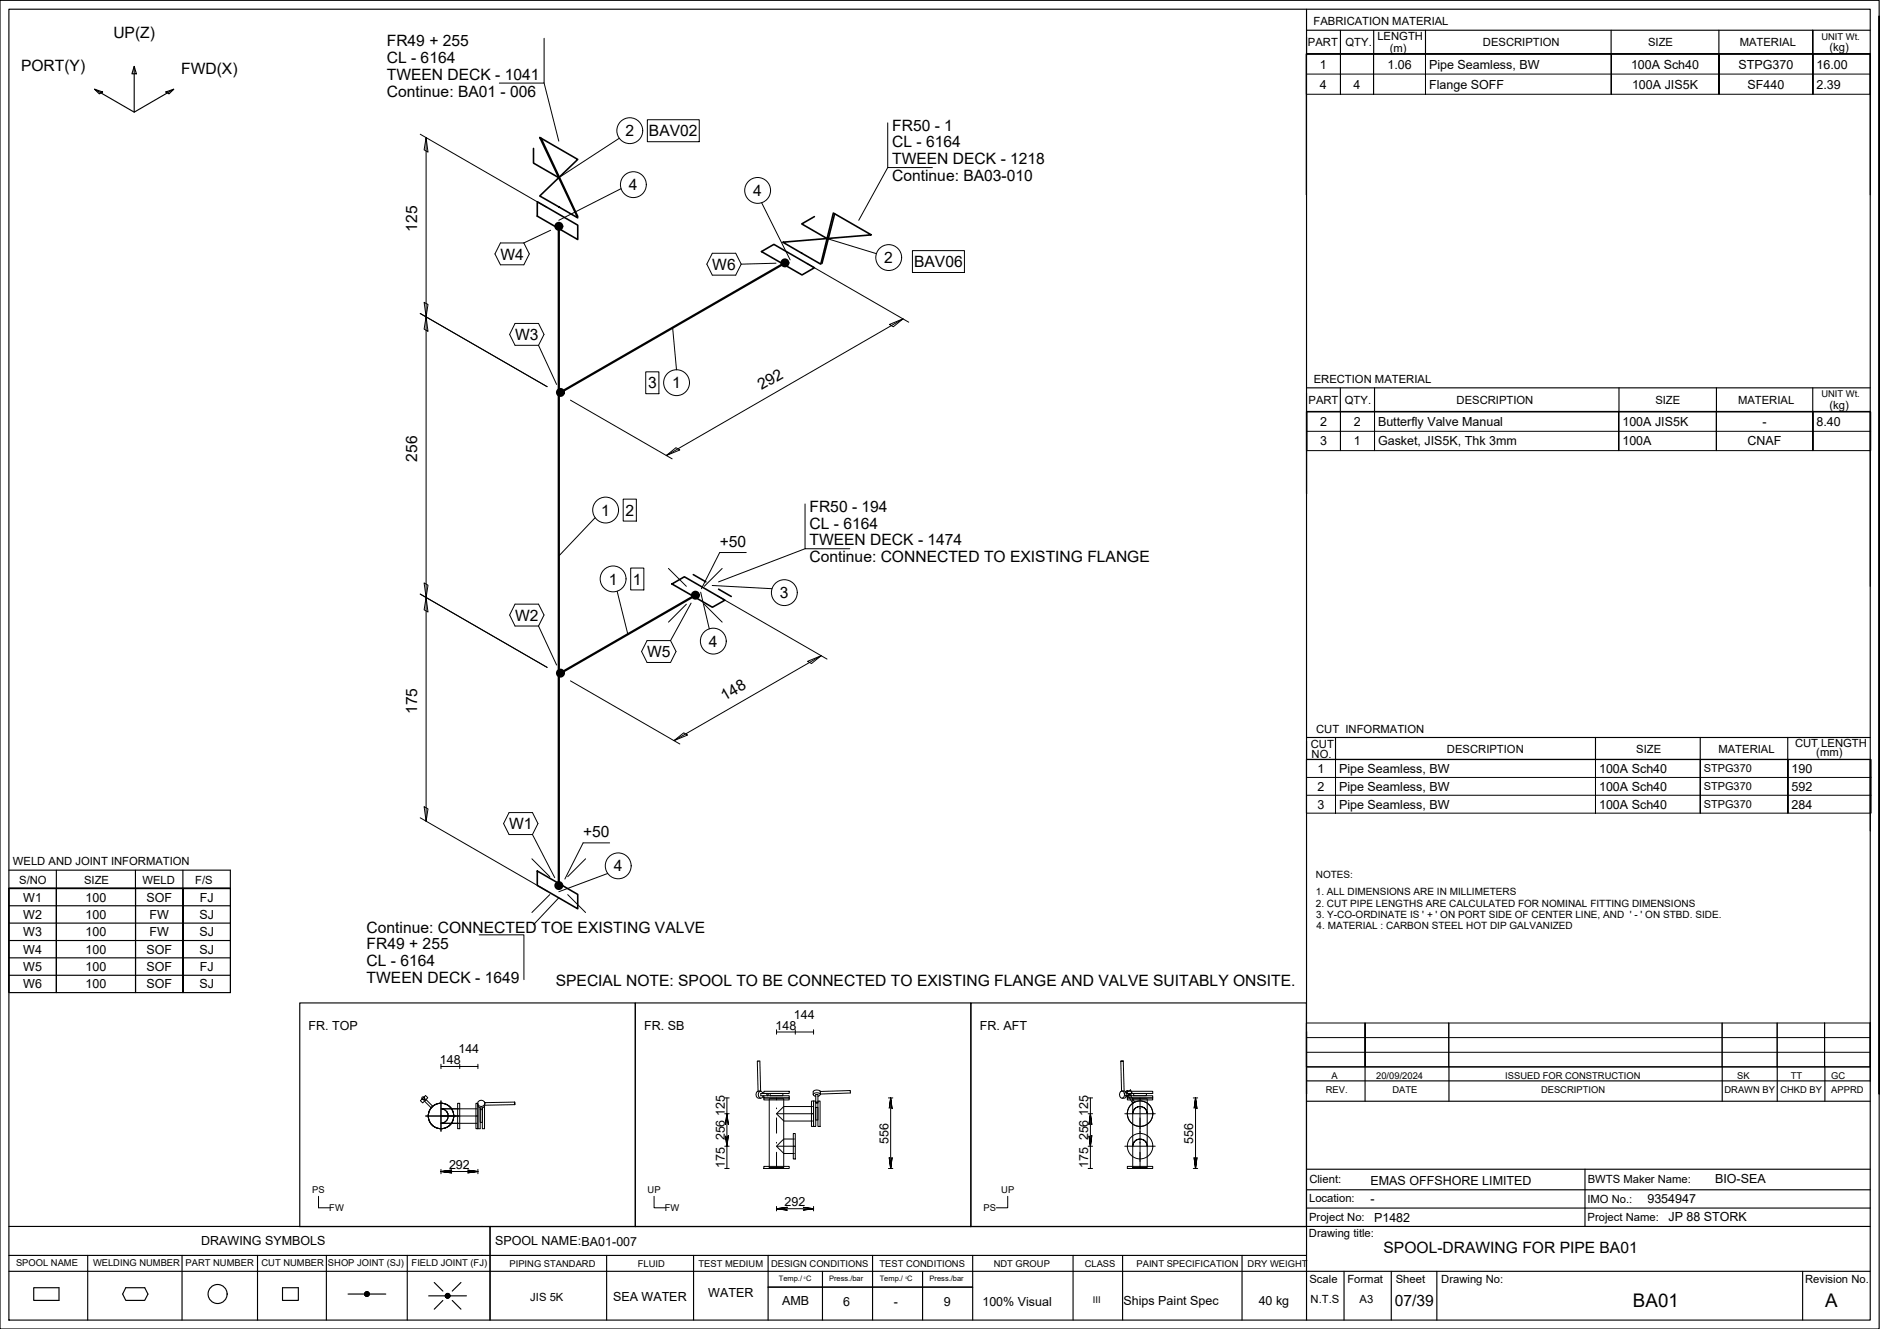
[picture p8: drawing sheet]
<svg xmlns="http://www.w3.org/2000/svg" width="420mm" height="297mm" viewBox="0 0 420 297" stroke-linecap="round" stroke-linejoin="round" font-family="sans-serif">
<g fill="none" stroke="#000" stroke-width=".22">
<path d="M121.6 8.6v10h-10M121.6 18.6l3.3 12.9M292 12.1h126v9h-126zM292 16.6h126M292 12.1v9M299.6 12.1v9v-9M307 12.1v9v-9M318.6 12.1v9v-9M360.1 12.1v9v-9M384.2 12.1v9v-9M405.2 12.1v9v-9M418 12.1v9"/>
<path d="M93.9 30l28.4 16.4M95.2 30.8l.5 3.2-.9-.5zM95.2 30.8v152.7M138.4 30.9l-13.5 8.8M144.7 26.8h11.6v4.9h-11.6zM198.4 27.5v10h10M198.4 37.5l-6.5 11.7M111.8 54.3h5.3l1.2 2.5-1.2 2.4h-5.3l-1.2-2.4zM123.1 51.5l-6 2.8M138.8 42.2l-13.9 7M159.2 56.6h5.2l1.3 2.4-1.3 2.5h-5.2l-1.2-2.5zM170.2 45.3l6.4 12.8"/>
<path d="M173.4 58.8l-7.7 .2M180.4 58.9l22.7 13.1M184.8 53.3l11.1 3.4M203.9 56h11.6v4.9h-11.6zM93.9 70.1l28.4 16.3M94.8 67.6l.9 .5-.5 2.7zM95.2 70.8l.5 3.3-.9-.5zM115.1 72.3h5.3l1.2 2.4-1.2 2.5h-5.3l-1.2-2.5zM120.4 77.2l4 8.7M150.3 73.2l.9 9.5M198.8 72.5l3-1.2-2.2 1.7zM201.8 71.3l-52.9 30.5"/>
<path d="M127.5 89.4l22.7 13.2M144.3 83.1h3v4.9h-3zM292 92.1h126.1v8.6h-126.1zM292 96.4h126.1M292.1 92.1v8.6M299.6 92.1v8.6v-8.6M307.2 92.1v8.6v-8.6M361.8 92.1v8.6v-8.6M383.6 92.1v8.6v-8.6M405.2 92.1v8.6v-8.6M418 92.1v8.6M133 115.7l-8.1 8.6"/>
<path d="M139.3 111.6h2.9v4.9h-2.9zM148.9 101.8l2.2-1.7 .8 .5zM179.9 112.6v10h10M93.9 132.8l28.4 16.4M94.8 130.3l.9 .5-.5 2.7zM95.2 133.5l.5 3.3-.9-.5zM115.1 135h5.3l1.2 2.5-1.2 2.4h-5.3l-1.2-2.4zM120.4 139.9l4 8.7M137.9 132.2l2.4 9.6M140.9 127h3v4.9h-3zM149.4 127l4 4M153.4 135.1l-4 4"/>
<path d="M154.5 134.8l-4.6 8.4M156.6 132.4l1.9 8.2M157.4 135.1l4 4M159.2 130.9l13.3 .7M160.4 133.2l24.4 14.1M161.4 127l-4 4M166.8 123.5h-6l-4 8.1M179.9 122.6l-19.3 7.5M127.5 152.2l24.4 14.1M144.6 143.2h5.3l1.2 2.4-1.2 2.5h-5.3l-1.2-2.5zM180.5 147.8l3-1.2-2.1 1.7zM183.5 146.6l-32.9 18.9"/>
<path d="M150.6 165.5l2.2-1.7 .9 .5zM292 169.8h126.2v11.9h-126.2zM292 169.8v11.9M292 177.7h126.2M292 173.8h126.2M298.5 169.8v11.9v-11.9M356.6 169.8v11.9v-11.9M380 169.8v11.9v-11.9M399.6 169.8v11.9v-11.9M418 169.8v11.9M93.9 182.8l28.4 16.4M94.8 180.3l.9 .5-.5 2.7z"/>
<path d="M113.8 181.6h5.2l1.2 2.5-1.2 2.4h-5.2l-1.3-2.4zM118.9 191.9l4 4M119 186.5l5 9.7M122.9 199.9l-4 4M126.9 199.9l4 4M130.9 191.9l-4 4M135.8 195.2l-10.9 4.1M136.2 188.4h-5.9l-4.1 8.1M107.1 208.9h10v10.1M124.9 200.7l-5.7 6M98.6 237.9v1M98.6 238.4h8.2"/>
<path d="M102.7 237.9v1M106.8 237.9v1M173.5 230.2v.9M173.5 230.7h8.3M177.7 230.2v.9M181.8 230.2v.9M250.5 237.2h.5zM251 237.2l.1 6.7h-.4l-.2-6.7M292 228.6h126v9.8h-126zM292 228.6v9.8M292 235.2h126M292 231.9h126"/>
<path d="M305.1 228.6v9.8v-9.8M323.8 228.6v9.8M384.9 228.6v9.8M397.2 228.6v9.8M407.8 228.6v9.8v-9.8M418 228.6v9.8M94.3 245.2h.4v.4h-.4l.4 .3 .3-.3-.3-.4 .4-.3 .5 .4-1.1 1.2-.5-.5 .3-.4zM95.1 249.4h11.7M95.2 245.8l1.5 1.5-.3 .3-1.5-1.5zM98.6 246v6.8M99.9 248.5l.2 .4M101.3 248.7a2.85 2.85 0 0 0-4.6-1.5 2.85 2.85 0 0 0 .7 4.8 2.85 2.85 0 0 0 4-2.6"/>
<path d="M102.3 246.6h.4v5.7h-.4zM102.5 247.8h-3.9a1.62 1.62 0 0 1 1.6 1.7 1.62 1.62 0 0 1-1.6 1.6h3.9M106.4 246.6h.4v5.7h-.4zM106.6 247.8h-8a1.62 1.62 0 0 1 1.6 1.7 1.62 1.62 0 0 1-1.6 1.6h8M106.7 246.6a.83 .83 0 0 0 .6 1 .83 .83 0 0 0 1.1-.6M106.8 247.2v5.1M107.3 248v-.4v4.7h-.5M107.3 248h.5v2.9h-.5zM108.3 247.2v5.1h-.5v-4.7M108.4 246.6a.75 .75 0 0 0-1.2-.7 .75 .75 0 0 0-.1 1.3 .82 .82 0 0 0 1.3-.6M115 246.3v.6v-.6l-6.7 .2v.4h6.7M162 256.2h1"/>
<path d="M162 248.9h1M162 245.4h1M162.5 248.9l-.4 2.4 .4-2.4 .3 2.4zM162.5 248.9v7.3l.3-2.4-.3 2.4-.4-2.4 .4 2.4v5M162.5 245.4v3.5M169.4 243.9a.86 .86 0 0 0-.4 .8 .86 .86 0 0 0 .5 .8h.5M170 243.8l-.2-6.6h-.5l.1 6.7 .6-.1M170.6 244.4l-.6-.6a.85 .85 0 0 0-.5 .9 .85 .85 0 0 0 .5 .8l.3-.2 .3-.4M170.7 244.9h5.7v.5h-5.7zM170.7 243.9h5.7v.5h-5.7zM170.7 245.4h5.7v.4h-5.7zM171.5 244.4h-1.5v.5h.7"/>
<path d="M171.9 245.6h3.3v15.3h-3.3zM172.1 244.4h2.9v.5h-2.9zM173.5 256.2h4.2M173.5 248.9h8.3M173.5 245.4v.4M173.5 247.6v.2M173.5 249.9v3.4M173.5 255.3v.2M173.5 257.5v3.7M177.3 253.4h.4v5.6h-.4zM177.5 254.6h-2.3l-1.7 1.6 1.7 1.6h2.3M181.4 246.1h.4v5.7h-.4z"/>
<path d="M181.6 247.3h-6.4l-1.7 1.6 1.7 1.7h6.4M181.8 246.1h.5v5.7h-.5zM182.3 247.5h.5v2.8h-.5zM182.3 245l-.5-.2-.1-.2a1.03 1.03 0 0 1 1.7 0l-.6 .4M182.3 246.5v-1.9h.5v1.9M182.4 246.4l.4 .1-.3 .1zM182.8 246.1h.5v5.7h-.5zM183.3 244a1.04 1.04 0 0 0-1.6 0v.6M183.4 244.4l-.1-.4 6.7-.3 .1 .6-6.7 .2M183.4 244.4l-.1 .1M183.4 244.5v.1M198.5 245.4h1"/>
<path d="M199.1 245.4l-.4 2.4 .4-2.4 .3 2.4zM199.1 245.4v15.8l.3-2.5-.3 2.5-.4-2.5 .4 2.5M243.2 256.2h1M243.2 248.9h1M243.2 245.4h1M243.7 248.9v7.3l.3-2.4-.3 2.4-.3-2.4 .3 2.4v5M243.7 248.9l-.3 2.4 .3-2.4 .3 2.4zM243.7 245.4v3.5M250.8 243.8a.85 .85 0 0 0-.6 .9 .85 .85 0 0 0 .6 .8 .86 .86 0 0 0 .5-.8 .86 .86 0 0 0-.5-.9M251.2 243.8h.1a.85 .85 0 0 1 .5 .9 .85 .85 0 0 1-.5 .8h-.5M251.2 244.4l1.4-.8 .4 .6-1.4 .8zM251.4 256.2h6.8"/>
<path d="M251.4 248.9h6.8M251.8 244.4h5.8v-.5h-5.7v.5M251.9 244.9h5.7v.5h-5.7zM251.9 245.4h5.7v.4h-5.7zM252 244l-.1 .1M252.1 244.8l.4-.3 1.1 1.8-.4 .3zM252.2 243.9l-.4-.1-.1 .4M252.8 244.4v.5h-1M253.2 245.6h3.2v15.3h-3.2zM253.2 248.4v.5v-.5M253.2 255.7v.5v-.5M253.4 244.4h2.8v.5h-2.8z"/>
<path d="M253.5 248l-.3 .4 .3-.4M253.5 255.2l-.3 .5 .3-.5M253.8 247.6l-.3 .4 .3-.4M253.8 254.9l-.3 .3 .3-.3M254.3 247.4l-.5 .2 .5-.2M254.3 254.7l-.5 .2 .5-.2M254.8 247.3l-.5 .1 .5-.1M254.8 254.6l-.5 .1 .5-.1M254.8 245.4v15.8M255.3 247.4l-.5-.1 .5 .1M255.3 254.7l-.5-.1 .5 .1M255.7 247.6l-.4-.2 .4 .2"/>
<path d="M255.7 254.9l-.4-.2 .4 .2M256.1 248l-.4-.4 .4 .4M256.1 255.2l-.4-.3 .4 .3M256.3 248.4l-.2-.4 .2 .4M256.3 255.7l-.2-.5 .2 .5M256.4 248.9l-.1-.5 .1 .5M256.4 256.2l-.1-.5 .1 .5M266.7 245.4h1M266.9 258.7l.3 2.5 .3-2.5-.3 2.5zM267.2 245.4l-.3 2.4 .3-2.4 .3 2.4zM267.2 245.4v15.8M71.2 267.4v2.5h2.6"/>
<path d="M98.6 261.8l2.3-.3-2.3 .3 2.3 .4-2.3-.4h8.2M98.6 261.4v.9M104.4 261.5l2.4 .3-2.4 .4 2.4-.4zM106.8 261.4v.9M146.2 267.4v2.5h2.6M162 261.2h1M170.7 260.7h5.7v.5h-5.7zM173.5 270.2l2.4-.4-2.4 .4 2.4 .3-2.4-.3h8.3M173.5 269.6v1M179.4 269.8l2.4 .4-2.4 .3 2.4-.3zM181.8 269.6v1M198.5 261.2h1"/>
<path d="M225.2 267.4v2.5h-2.5M243.2 261.2h1M251.9 260.7h5.7v.5h-5.7zM266.7 261.2h1"/>
<circle cx="140.7" cy="29.2" r="2.89"/>
<circle cx="141.6" cy="41.3" r="2.89"/>
<circle cx="169.3" cy="42.6" r="2.89"/>
<circle cx="198.6" cy="57.6" r="2.89"/>
<circle cx="151.2" cy="85.5" r="2.89"/>
<circle cx="135.4" cy="114" r="2.89"/>
<circle cx="137" cy="129.4" r="2.89"/>
<circle cx="175.3" cy="132.5" r="2.89"/>
<circle cx="159.4" cy="143.3" r="2.89"/>
<circle cx="138.2" cy="193.5" r="2.89"/>
<circle cx="98.6" cy="249.4" r="2.85"/>
<circle cx="171.6" cy="244.7" r=".22"/>
<circle cx="254.8" cy="256.2" r="2.85"/>
<circle cx="254.8" cy="248.9" r="2.85"/>
</g>
<g fill="none" stroke="#000" stroke-width=".25">
<path d="M0 .1h420v296.9h-420zM2 2.1h416v292.9h-416zM21.1 19.9l1.8 .7-.7 .4zM21.1 19.9l8.9 5.2M30 14.8l.5 1.7h-1zM30 14.8v10.3l8.8-5.2M292 2.1v292.9M292 6.8h126M299.6 6.8v5.3M307 6.8v5.3M318.6 6.8v5.3M360.1 6.8v5.3"/>
<path d="M384.2 6.8v5.3M405.1 6.8v5.3v-5.3M418 12.1h-126v31.5v-31.5h126v31.5M420 3.6v240.9v-240.9M37.1 20.6l1.7-.7-1 1.1zM292 92v18.3v-18.3h126zM292 86.7h126M299.6 86.7v5.3M307.2 86.7v5.3M361.8 86.7v5.3M383.6 86.7v5.3M405.1 86.7v5.2"/>
<path d="M418 92.1v38.9M292 169.7l126 .1v15.9M292 164.8h126M298.5 164.8v4.9M356.6 164.8v4.9M380 164.8v4.9M399.5 164.8v4.9M2 198.6h49.5v23.3h-49.5zM2 198.6v23.3M2 194.5h49.5v4.1h-49.5M12.6 198.6v23.3v-23.3M12.6 194.5v4.1"/>
<path d="M30.3 194.5v4.1M30.3 198.6v23.3v-23.3M40.9 194.5v4.1M40.9 198.6v23.3v-23.3M51.5 198.6h-49.5h49.5M51.5 198.6v23.3M2 218h49.5M2 214.1h49.5M2 210.2h49.5M2 206.3h49.5M2 202.4h49.5M67 224.2h75v50h-75z"/>
<path d="M142 224.2h75v50h-75zM217 224.2h75v50h-75zM292 230.6v13.9v-13.9M292 238.4h126M305.1 238.4v7.7M323.8 238.4v7.7M384.9 238.4v7.7M397.2 238.4v7.7M407.8 238.4v7.7M418 228.5v13.1M292 246.1h126M292 241.6h126"/>
<path d="M2 274.1h416M109.5 274.1v20.9M292 261.3h126M292 270h126M292 265.9h126M354.2 261.3v12.8M2 284.1h416M2 280.6h290M7.5 287.8h5.7v2.8h-5.7zM19.6 280.6v14.4M28.1 287.8h4.2l.8 1.4-.8 1.4h-4.2l-.7-1.4zM40.7 280.6v14.4"/>
<path d="M57.6 280.6v14.4M63.1 287.8h3.6v2.8h-3.6zM72.9 280.6v14.4M77.8 289.2h3.7M81.7 288.8l-.1 .2M81.9 288.7l-.4 .4M82 288.7l-.5 .6M82.1 288.7l-.6 .7M82.2 288.8l-.7 .6M82.3 288.8l-.7 .7M82.3 288.8l-.7 .8M82.4 288.9l-.7 .7"/>
<path d="M82.4 289l-.7 .7M82.5 289l-.7 .7M82.5 289.5l-.3 .2M82.5 289.1l-.6 .6M82.5 289.2l-.5 .5M82.5 289.3l-.4 .4M82.5 289.2h3.7M91 280.6v14.4M95.8 289.6h3.7M97 286.6l2 2M99 290.7l-2 1.9M99.9 289.1l-.3 .3"/>
<path d="M100 289.1l-.5 .5M100.1 289.1l-.6 .6M100.2 289.1l-.7 .7M100.2 289.2l-.6 .6M100.3 289.2l-.7 .7M100.4 289.2l-.7 .8M100.4 289.3l-.7 .7M100.5 289.4l-.7 .7M100.5 289.9l-.1 .1M100.5 289.5l-.6 .6M100.5 289.7l-.4 .4M100.6 289.6h3.6"/>
<path d="M100.6 289.6l-.6 .5M101.1 290.7l1.9 1.9M103 286.6l-1.9 2M135.6 280.6v14.4M155 280.6v14.4M171.7 287.7h45.7M171.7 280.6v14.4M183.8 284.1v10.9M195 280.6v14.4M206.2 284.1v10.9M217.4 280.6v14.4M239.8 280.6v14.4"/>
<path d="M250.9 280.7v14.3M277.6 280.6v14.4M300.4 284.1v10.9M310.9 284.1v10.9M321.1 284.1v10.9M402.9 284.1v10.9"/>
<circle cx="48.6" cy="289.2" r="2.13"/>
<circle cx="82" cy="289.2" r=".54"/>
<circle cx="100" cy="289.6" r=".54"/>
</g>
<path d="M119.2 33.2v3.3l5.7 3.2M120.6 30.7l8.5 4.9-8.5 8.2 8.5 4.9zM120.9 30.9l8.2 17.5M120.1 45.1l9 5.2v3.2l-9-5.2zM170.2 56.2l2.8-1.6 9 5.2-2.8 1.7zM174.9 54.1l19.8-1.6-8.5-4.9-2.8 11.4zM182 48.4l-2.8 1.6 5.6 3.3M186.5 47.8l-2.8 11.1M150.2 130.5l2.8-1.6 9 5.2-2.8 1.6zM154.9 128.4l2.9 1.7M160.6 131.7l2.8 1.6M120.1 194.7l9 5.2v3.2l-9-5.2z" fill="none" stroke="#000" stroke-width=".36"/>
<g fill="none" stroke="#000" stroke-width=".51">
<path d="M124.9 50.6v147.3M175.4 58.8l-50.2 28.9M155.4 133l-30.2 17.5"/>
<circle cx="124.9" cy="50.6" r=".75"/>
<circle cx="124.9" cy="50.6" r=".37"/>
<circle cx="175.4" cy="58.8" r=".75"/>
<circle cx="175.4" cy="58.8" r=".37"/>
<circle cx="125.3" cy="87.7" r=".75"/>
<circle cx="125.3" cy="87.7" r=".37"/>
<circle cx="155.4" cy="133" r=".75"/>
<circle cx="155.4" cy="133" r=".37"/>
<circle cx="125.3" cy="150.4" r=".75"/>
<circle cx="125.3" cy="150.4" r=".37"/>
<circle cx="124.9" cy="197.9" r=".75"/>
<circle cx="124.9" cy="197.9" r=".37"/>
</g>
<g fill="none" stroke="#fff" stroke-width=".22">
<path d="M137.6 26.1v6.2M138.5 38.2v6.2M144.5 26.6v5.3M166.2 39.5v6.2M195.5 54.5v6.2M203.7 55.8v5.3M144.1 82.9v5.3M148.1 82.5v6.2M132.2 110.9v6.2M139.1 111.4v5.3M133.9 126.3v6.2M140.8 126.8v5.3"/>
<path d="M172.2 129.4v6.2M156.3 140.2v6.2M135.1 190.4v6.2"/>
</g>
<g fill="#fff" stroke="#fff" stroke-width=".22">
<path d="M137.6 32.3h6.2v-6.2zM137.6 26.1h6.2l-6.2 6.2z"/>
<path d="M144.6 38.2l-6.1 6.2h6.1zM138.5 38.2h6.1l-6.1 6.2z"/>
<path d="M166.2 45.7h6.2v-6.2zM166.2 39.5h6.2l-6.2 6.2z"/>
<path d="M154.3 82.5l-6.2 6.2h6.2zM148.1 82.5h6.2l-6.2 6.2z"/>
<path d="M201.7 54.5l-6.2 6.2h6.2zM195.5 54.5h6.2l-6.2 6.2z"/>
<path d="M135.1 190.4h6.1v6.2zM135.1 190.4v6.2h6.1z"/>
<path d="M162.5 140.2l-6.2 6.2h6.2zM156.3 140.2h6.2l-6.2 6.2z"/>
<path d="M172.2 129.4h6.2v6.2zM172.2 129.4v6.2h6.2z"/>
<path d="M132.2 117.1h6.3v-6.2zM132.2 110.9h6.3l-6.3 6.2z"/>
<path d="M140.1 126.3l-6.2 6.2h6.2zM133.9 126.3h6.2l-6.2 6.2z"/>
<path d="M147.5 82.9l-3.4 5.3h3.4zM144.1 82.9h3.4l-3.4 5.3z"/>
<path d="M142.4 111.4l-3.3 5.3h3.3zM139.1 111.4h3.3l-3.3 5.3z"/>
<path d="M144.1 126.8l-3.3 5.3h3.3zM140.8 126.8h3.3l-3.3 5.3z"/>
<path d="M144.5 31.9h12v-5.3zM144.5 26.6h12l-12 5.3z"/>
<path d="M203.7 61.1h12v-5.3zM203.7 55.8h12l-12 5.3z"/>
</g>
<g font-size="4.2">
<text x="365" y="292.1">BA01</text>
<text x="407.9" y="292.1">A</text>
</g>
<g font-size="3.5">
<text x="25.3" y="8.5">UP(Z)</text>
<text x="86.4" y="10.3">FR49 + 255</text>
<text x="4.7" y="15.8">PORT(Y)</text>
<text x="40.5" y="16.6">FWD(X)</text>
<text x="86.4" y="17.8">TWEEN DECK - 1041</text>
<text x="86.4" y="14.1">CL - 6164</text>
<text x="86.4" y="21.6">Continue: BA01 - 006</text>
<text x="199.4" y="29.2">FR50 - 1</text>
<text x="139.8" y="30.5">2</text>
<text x="145" y="30.5">BAV02</text>
<text x="199.4" y="32.9">CL - 6164</text>
<text x="199.4" y="36.7">TWEEN DECK - 1218</text>
<text x="199.4" y="40.5">Continue: BA03-010</text>
<text x="140.6" y="42.5">4</text>
<text x="168.4" y="43.8">4</text>
<text x="93.2" y="51.8" transform="rotate(-90 93.2 51.8)">125</text>
<text x="111.8" y="58">W4</text>
<text x="197.6" y="58.8">2</text>
<text x="204.3" y="59.7">BAV06</text>
<text x="159.2" y="60.3">W6</text>
<text x="115.1" y="76">W3</text>
<text x="144.8" y="86.8">3</text>
<text x="150.2" y="86.8">1</text>
<text x="170.2" y="87.2" transform="rotate(-30 170.2 87.2)">292</text>
<text x="93.2" y="103.2" transform="rotate(-90 93.2 103.2)">256</text>
<text x="134.4" y="115.3">1</text>
<text x="139.8" y="115.3">2</text>
<text x="180.9" y="118.1">CL - 6164</text>
<text x="180.9" y="114.4">FR50 - 194</text>
<text x="160.8" y="122.3">+50</text>
<text x="180.9" y="121.9">TWEEN DECK - 1474</text>
<text x="180.9" y="125.6">Continue: CONNECTED TO EXISTING FLANGE</text>
<text x="136" y="130.7">1</text>
<text x="141.5" y="130.7">1</text>
<text x="174.3" y="133.7">3</text>
<text x="115.1" y="138.7">W2</text>
<text x="144.6" y="146.9">W5</text>
<text x="158.4" y="144.6">4</text>
<text x="93.2" y="159.6" transform="rotate(-90 93.2 159.6)">175</text>
<text x="161.9" y="156.7" transform="rotate(-30 161.9 156.7)">148</text>
<text x="113.8" y="185.3">W1</text>
<text x="130.3" y="187.2">+50</text>
<text x="137.2" y="194.8">4</text>
<text x="81.9" y="208.5">Continue: CONNECTED TOE EXISTING VALVE</text>
<text x="81.9" y="212.2">FR49 + 255</text>
<text x="81.9" y="215.9">CL - 6164</text>
<text x="81.9" y="219.7">TWEEN DECK - 1649</text>
<text x="124.2" y="220.4">SPECIAL NOTE: SPOOL TO BE CONNECTED TO EXISTING FLANGE AND VALVE SUITABLY ONSITE.</text>
<text x="309.2" y="280.1">SPOOL-DRAWING FOR PIPE BA01</text>
<text x="311.7" y="291.8">07/39</text>
</g>
<g font-size="2.8">
<text x="295" y="15.3">1</text>
<text x="310.1" y="15.3">1.06</text>
<text x="319.4" y="15.3">Pipe Seamless, BW</text>
<text x="364.5" y="15.3">100A Sch40</text>
<text x="388.5" y="15.3">STPG370</text>
<text x="406" y="15.3">16.00</text>
<text x="295" y="19.8">4</text>
<text x="302.5" y="19.8">4</text>
<text x="319.4" y="19.8">Flange SOFF</text>
<text x="364.7" y="19.8">100A JIS5K</text>
<text x="390.6" y="19.8">SF440</text>
<text x="406" y="19.8">2.39</text>
<text x="295.1" y="95.2">2</text>
<text x="302.6" y="95.2">2</text>
<text x="308" y="95.2">Butterfly Valve Manual</text>
<text x="362.6" y="95.2">100A JIS5K</text>
<text x="393.9" y="95.2">-</text>
<text x="406" y="95.2">8.40</text>
<text x="295.1" y="99.6">3</text>
<text x="302.6" y="99.6">1</text>
<text x="308" y="99.6">Gasket, JIS5K, Thk 3mm</text>
<text x="362.6" y="99.6">100A</text>
<text x="390.6" y="99.6">CNAF</text>
<text x="294.4" y="172.7">1</text>
<text x="299.3" y="172.7">Pipe Seamless, BW</text>
<text x="357.4" y="172.7">100A Sch40</text>
<text x="400.4" y="172.7">190</text>
<text x="294.4" y="176.7">2</text>
<text x="299.3" y="176.7">Pipe Seamless, BW</text>
<text x="357.4" y="176.7">100A Sch40</text>
<text x="400.4" y="176.7">592</text>
<text x="294.4" y="180.7">3</text>
<text x="299.3" y="180.7">Pipe Seamless, BW</text>
<text x="357.4" y="180.7">100A Sch40</text>
<text x="400.4" y="180.7">284</text>
<text x="5.2" y="201.5">W1</text>
<text x="19.1" y="201.5">100</text>
<text x="32.7" y="201.5">SOF</text>
<text x="44.6" y="201.5">FJ</text>
<text x="5.2" y="205.4">W2</text>
<text x="5.2" y="209.3">W3</text>
<text x="19.1" y="205.4">100</text>
<text x="19.1" y="209.3">100</text>
<text x="33.4" y="205.4">FW</text>
<text x="33.4" y="209.3">FW</text>
<text x="44.6" y="205.4">SJ</text>
<text x="44.6" y="209.3">SJ</text>
<text x="5.2" y="213.2">W4</text>
<text x="19.1" y="213.2">100</text>
<text x="32.7" y="213.2">SOF</text>
<text x="44.6" y="213.2">SJ</text>
<text x="5.2" y="217">W5</text>
<text x="5.2" y="220.9">W6</text>
<text x="19.1" y="217">100</text>
<text x="19.1" y="220.9">100</text>
<text x="32.7" y="217">SOF</text>
<text x="32.7" y="220.9">SOF</text>
<text x="44.6" y="220.9">SJ</text>
<text x="44.6" y="217">FJ</text>
<text x="177.4" y="227.7">144</text>
<text x="69" y="230.2">FR. TOP</text>
<text x="144" y="230.2">FR. SB</text>
<text x="173.3" y="230.2">148</text>
<text x="219" y="230.2">FR. AFT</text>
<text x="98.3" y="237.9">148</text>
<text x="102.4" y="235.4">144</text>
<text x="162" y="249.5" transform="rotate(-90 162 249.5)">125</text>
<text x="243.2" y="249.5" transform="rotate(-90 243.2 249.5)">125</text>
<text x="162" y="254.9" transform="rotate(-90 162 254.9)">256</text>
<text x="198.5" y="255.6" transform="rotate(-90 198.5 255.6)">556</text>
<text x="243.2" y="254.9" transform="rotate(-90 243.2 254.9)">256</text>
<text x="266.7" y="255.6" transform="rotate(-90 266.7 255.6)">556</text>
<text x="100.4" y="261.4">292</text>
<text x="162" y="261" transform="rotate(-90 162 261)">175</text>
<text x="243.2" y="261" transform="rotate(-90 243.2 261)">175</text>
<text x="175.3" y="269.6">292</text>
<text x="306.3" y="265">EMAS OFFSHORE LIMITED</text>
<text x="306.3" y="268.8">-</text>
<text x="368.2" y="268.9">9354947</text>
<text x="383.3" y="264.4">BIO-SEA</text>
<text x="307.1" y="273.1">P1482</text>
<text x="372.9" y="273">JP 88 STORK</text>
<text x="45" y="278.2">DRAWING SYMBOLS</text>
<text x="110.6" y="278.3">SPOOL NAME:BA01-007</text>
<text x="137" y="290.8">SEA WATER</text>
<text x="158.3" y="290">WATER</text>
<text x="174.8" y="291.7">AMB</text>
<text x="188.5" y="291.9">6</text>
<text x="199.7" y="291.9">-</text>
<text x="210.9" y="291.8">9</text>
<text x="219.6" y="291.9">100% Visual</text>
<text x="251.1" y="291.7">Ships Paint Spec</text>
<text x="281.3" y="291.7">40 kg</text>
</g>
<g font-size="2.5">
<text x="293.6" y="5.7">FABRICATION MATERIAL</text>
<text x="292.3" y="10.3">PART</text>
<text x="300.7" y="10.3">QTY.</text>
<text x="307.8" y="8.9">LENGTH</text>
<text x="310.6" y="11.5">(m)</text>
<text x="331.4" y="10.3">DESCRIPTION</text>
<text x="368.3" y="10.3">SIZE</text>
<text x="388.8" y="10.3">MATERIAL</text>
<text x="408.9" y="11.4">(kg)</text>
<text x="293.6" y="85.7">ERECTION MATERIAL</text>
<text x="292.4" y="90.2">PART</text>
<text x="300.6" y="90.2">QTY.</text>
<text x="325.5" y="90.2">DESCRIPTION</text>
<text x="370" y="90.2">SIZE</text>
<text x="388.4" y="90.2">MATERIAL</text>
<text x="408.9" y="91.3">(kg)</text>
<text x="292.9" y="167.2">CUT</text>
<text x="294.1" y="163.9">CUT INFORMATION</text>
<text x="401.2" y="167">CUT LENGTH</text>
<text x="293.1" y="169.4">NO.</text>
<text x="323.4" y="168.3">DESCRIPTION</text>
<text x="365.7" y="168.3">SIZE</text>
<text x="384" y="168.3">MATERIAL</text>
<text x="405.9" y="169">(mm)</text>
<text x="2.9" y="193.4">WELD AND JOINT INFORMATION</text>
<text x="4.3" y="197.5">S/NO</text>
<text x="18.8" y="197.5">SIZE</text>
<text x="31.9" y="197.5">WELD</text>
<text x="43.6" y="197.5">F/S</text>
<text x="292.6" y="268.6">Location:</text>
<text x="292.6" y="264.5">Client:</text>
<text x="354.8" y="268.9">IMO No.:</text>
<text x="354.9" y="264.3">BWTS Maker Name:</text>
<text x="292.6" y="272.8">Project No:</text>
<text x="354.8" y="272.8">Project Name:</text>
<text x="292.5" y="276.4">Drawing title:</text>
<text x="292.7" y="286.7">Scale</text>
<text x="301.1" y="286.7">Format</text>
<text x="311.9" y="286.7">Sheet</text>
<text x="322.1" y="286.7">Drawing No:</text>
<text x="403.4" y="286.7">Revision No.</text>
<text x="118.5" y="290.8">JIS 5K</text>
<text x="292.9" y="291.3">N.T.S</text>
<text x="303.9" y="291.3">A3</text>
</g>
<g font-size="2.4">
<text x="380.8" y="172.6">STPG370</text>
<text x="380.8" y="176.6">STPG370</text>
<text x="380.8" y="180.6">STPG370</text>
</g>
<g font-size="2.2">
<text x="294.1" y="196.3">NOTES:</text>
<text x="294.1" y="200">1. ALL DIMENSIONS ARE IN MILLIMETERS</text>
<text x="294.1" y="202.7">2. CUT PIPE LENGTHS ARE CALCULATED FOR NOMINAL FITTING DIMENSIONS</text>
<text x="294.2" y="205.1">3. Y-CO-ORDINATE IS ' + ' ON PORT SIDE OF CENTER LINE, AND ' - ' ON STBD. SIDE.</text>
<text x="294.3" y="207.7">4. MATERIAL : CARBON STEEL HOT DIP GALVANIZED</text>
</g>
<g font-size="2.1">
<text x="407.1" y="8.9">UNIT Wt.</text>
<text x="407.1" y="88.8">UNIT Wt.</text>
<text x="296.3" y="244.4">REV.</text>
<text x="297.6" y="241.2">A</text>
<text x="307.6" y="241.2">20/09/2024</text>
<text x="311.2" y="244.4">DATE</text>
<text x="336.4" y="241.2">ISSUED FOR CONSTRUCTION</text>
<text x="344.4" y="244.4">DESCRIPTION</text>
<text x="385.4" y="244.4">DRAWN BY</text>
<text x="388.3" y="241.2">SK</text>
<text x="397.9" y="244.4">CHKD BY</text>
<text x="400.2" y="241.2">TT</text>
<text x="409.3" y="244.4">APPRD</text>
<text x="409.3" y="241.2">GC</text>
<text x="69.8" y="266.7">PS</text>
<text x="144.7" y="266.7">UP</text>
<text x="223.8" y="266.7">UP</text>
<text x="73.6" y="270.7">FW</text>
<text x="148.6" y="270.7">FW</text>
<text x="219.8" y="270.7">PS</text>
<text x="3.6" y="283">SPOOL NAME</text>
<text x="20.8" y="282.9">WELDING NUMBER</text>
<text x="41.5" y="282.9">PART NUMBER</text>
<text x="58.4" y="282.9">CUT NUMBER</text>
<text x="73.3" y="282.9">SHOP JOINT (SJ)</text>
<text x="92" y="283">FIELD JOINT (FJ)</text>
<text x="113.9" y="283.1">PIPING STANDARD</text>
<text x="142.6" y="283.1">FLUID</text>
<text x="156.1" y="283.1">TEST MEDIUM</text>
<text x="172.3" y="283.1">DESIGN CONDITIONS</text>
<text x="196.6" y="283.1">TEST CONDITIONS</text>
<text x="222.1" y="283.1">NDT GROUP</text>
<text x="242.4" y="283.1">CLASS</text>
<text x="254" y="283.1">PAINT SPECIFICATION</text>
<text x="278.8" y="283.1">DRY WEIGHT</text>
<text x="244.2" y="291.3">III</text>
</g>
<g font-size="1.7">
<text x="174.1" y="286.4">Temp./ C</text>
<text x="185.3" y="286.4">Press./bar</text>
<text x="196.6" y="286.4">Temp./ C</text>
<text x="207.8" y="286.4">Press./bar</text>
</g>
<g font-size=".7">
<text x="179.7" y="285.8">0</text>
<text x="202.4" y="285.8">0</text>
</g>
</svg>
